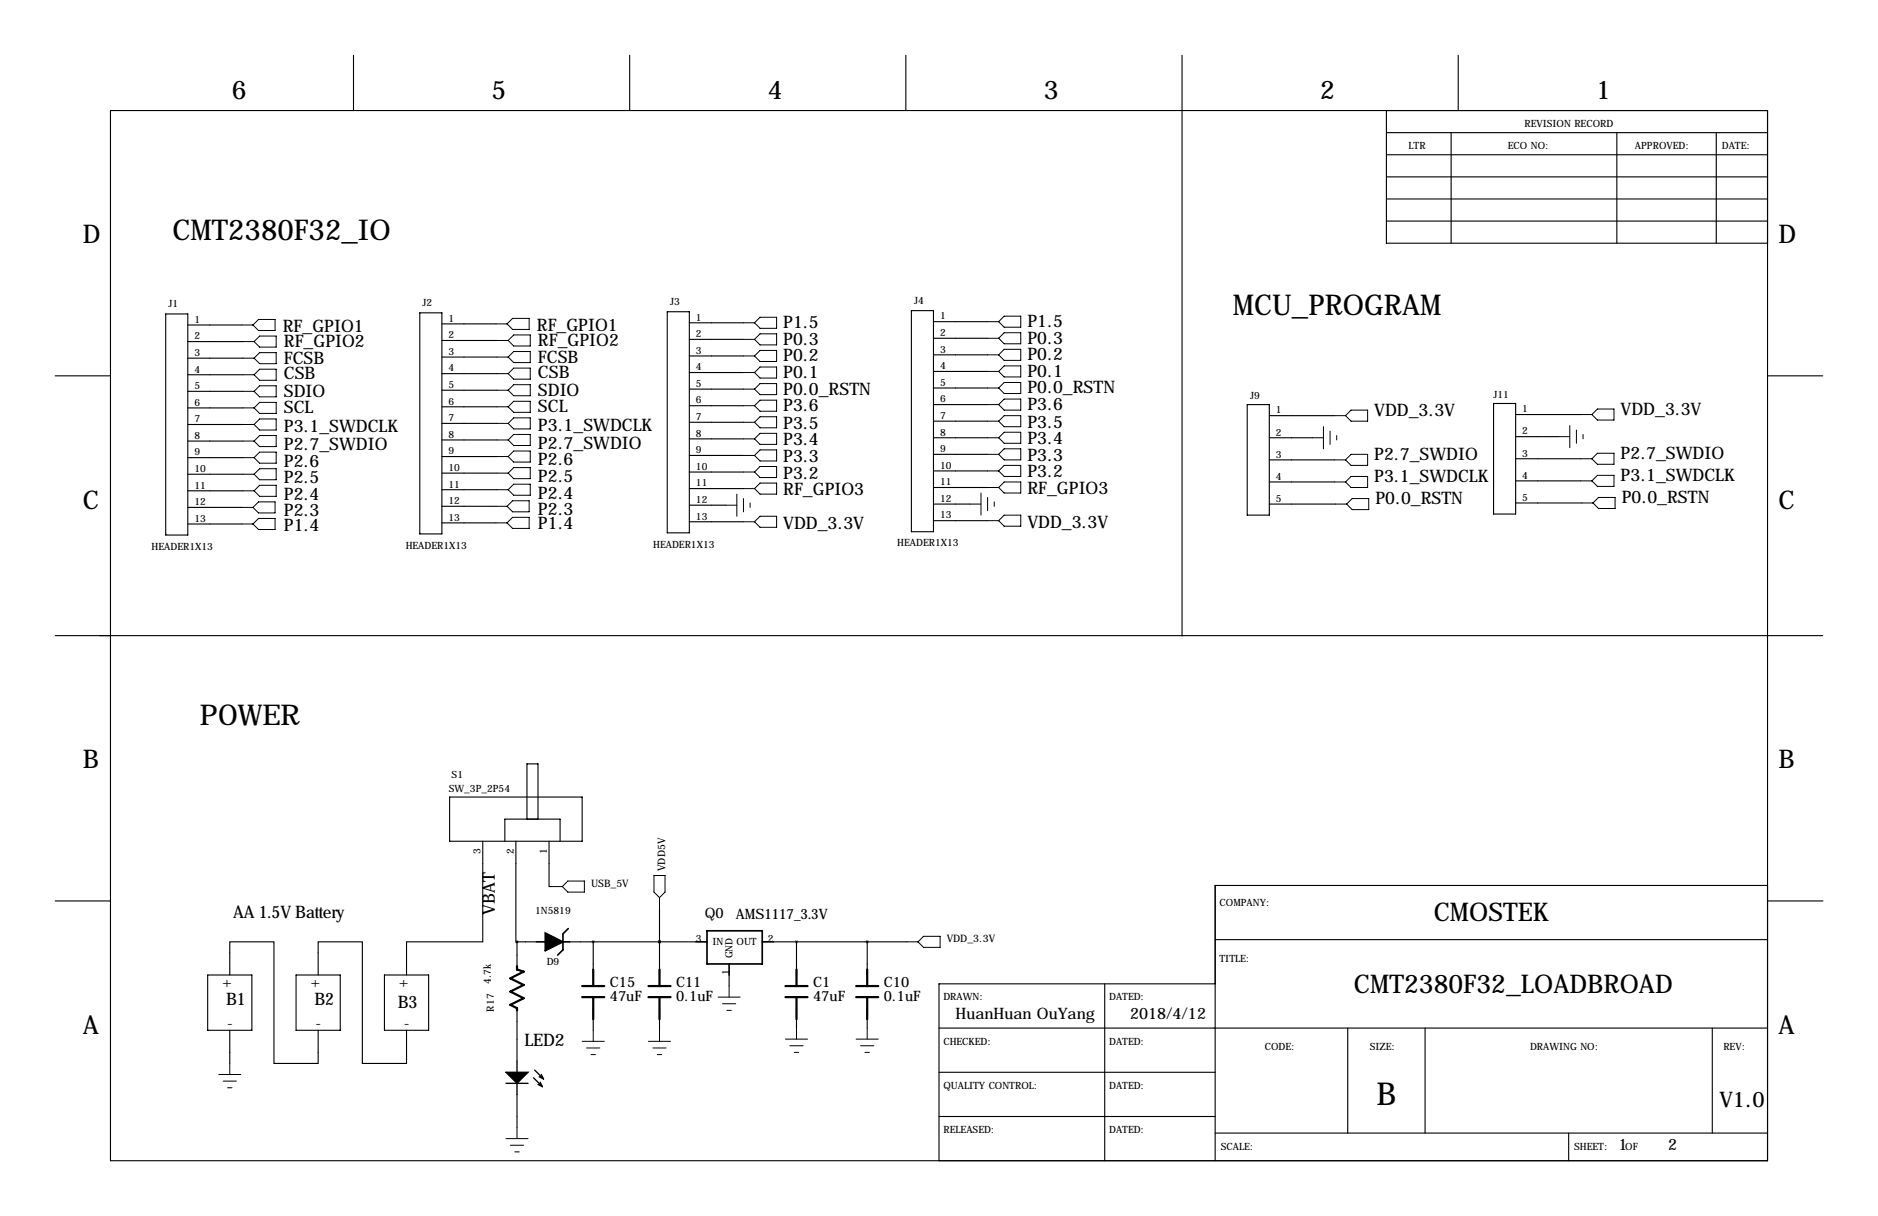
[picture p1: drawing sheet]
<svg xmlns="http://www.w3.org/2000/svg" width="432mm" height="279mm" viewBox="0 0 432 279" stroke-linecap="round" stroke-linejoin="round" font-family="sans-serif">
<g fill="none" stroke="#000" stroke-width=".25">
<path d="M81.3 12.7v12.7M144.8 12.7v12.7M208.3 12.7v12.7M271.8 12.7v133.3M335.3 12.7v12.7M25.4 25.4h381v241.3h-381zM318.8 30.5h87.6M318.8 35.6h87.6M318.8 25.4v30.5h87.6M333.7 30.5v25.4M371.8 30.5v25.4M394.6 30.5v25.4"/>
<path d="M318.8 45.7h87.6M318.8 50.8h87.6M318.8 40.6h87.6M38.1 72.1h5.1v50.8h-5.1zM43.2 74.7h12.4M43.2 78.5h12.7M96.5 71.9h5.1v50.8h-5.1zM101.6 74.4h12.4M101.6 78.2h12.7M153.4 71.6h5.1v50.8h-5.1zM158.5 74.2h12.4M158.5 78h12.4"/>
<path d="M209.5 71.4h5.1v50.8h-5.1zM214.6 73.9h12.5M214.6 77.7h12.5M12.7 86.4h12.7M43.2 82.3h12.7M43.2 86.1h12.7M43.2 89.9h12.7M43.2 93.7h12.7M43.2 97.5h12.7M101.6 82h12.7M101.6 85.9h12.7M101.6 89.7h12.7"/>
<path d="M101.6 93.5h12.7M101.6 97.3h12.7M158.5 81.8h12.4M158.5 85.6h12.4M158.5 89.4h12.4M158.5 93.2h12.4M158.5 97h12.4M214.6 81.5h12.5M214.6 85.3h12.5M214.6 89.2h12.5M214.6 93h12.5M214.6 96.8h12.5"/>
<path d="M286.8 93h5v25.4h-5zM291.8 95.5h15M343.4 92.7h5.1v25.4h-5.1zM348.5 95.2h15M406.4 86.4h12.7M43.2 101.3h12.7M43.2 105.2h12.7M43.2 109h12.7M43.2 112.8h12.7M43.2 116.6h12.4M101.6 101.1h12.7M101.6 104.9h12.7"/>
<path d="M101.6 108.7h12.7M101.6 112.5h12.7M101.6 116.3h12.4M158.5 100.8h12.4M158.5 104.6h12.4M158.5 108.5h12.4M158.5 112.3h12.4M158.5 116.1h8.4M158.5 119.9h12.4M214.6 100.6h12.5M214.6 104.4h12.5M214.6 108.2h12.5"/>
<path d="M214.6 112h12.5M214.6 115.8h8.4M214.6 119.6h12.5M291.8 100.6h10M291.8 115.8h15.3M291.8 105.7h15M291.8 110.7h15M348.5 100.3h9.9M348.5 105.4h15M348.5 110.5h15M348.5 115.6h15.2M43.2 120.4h12.4"/>
<path d="M101.6 120.1h12.4M12.7 146h406.4M103.4 183.1h30.5v10.2h-30.5zM111 193.3v23.1h-17.5v7.6M116.1 193.3v-5.1h12.7v5.1M118.6 193.3v23.1h.3M121.2 188.2v-12.7h2.5v12.7M126.2 193.3v10.4h.5M12.7 207h12.7M118.9 216.4v5.6M118.9 216.4h4.4M131 216.4h29"/>
<path d="M136.4 216.4v7.6M151.6 216.4h.1M151.6 208.8v15.2M177.8 216.4h30.7M183.1 216.4v7.6M199.4 216.4v7.6M279.4 215.9h127M406.4 203.5h-127v63.2M406.5 207h12.7M47.8 224h10.1v12.7h-10.1zM52.8 224v-7.6h10.2v27.9h10.2v-7.6M52.8 236.7v7.6"/>
<path d="M68.1 224h10.1v12.7h-10.1zM73.2 224v-7.6h10.1v27.9h10.2v-7.6M88.4 224h10.2v12.7h-10.2zM118.9 232.2v11.6M136.4 231.6v5.1M151.6 231.6v5.1M167.6 224v2.6M183.1 231.6v4.6M199.4 231.6v4.6M215.9 236.2h190.5M254 226.1v40.6M279.4 226.1h-63.5v40.6"/>
<path d="M309.9 236.2v24.1M327.7 236.2v24.1M393.7 236.2v24.1M118.9 251.5v7.6M215.9 246.4h63.5M215.9 256.5h63.5M279.4 260.3h127M360.7 260.3v6.4"/>
</g>
<path d="M123.3 216.4h2.1M129.4 216.4h1.6M130.7 213.4l-1.3 1.2v3.6l-1.2 1.3M160 216.4h2.6M162.6 213.9h12.7v7.6h-12.7zM175.3 216.4h2.5M167.6 221.5v2.5" fill="none" stroke="#000" stroke-width=".38"/>
<g fill="none" stroke="#000" stroke-width=".51">
<path d="M118.9 222v.8l1.5 .5-3.1 1.5 3.1 1.5-3.1 1.5 3.1 1.6-3.1 1.5 1.6 .7v.6M133.9 226.6h5M133.9 229.1h5M136.4 222.8v3.8M136.4 229.1v5.1M149.1 226.6h5.1M149.1 229.1h5.1M151.6 222.8v3.8M151.6 229.1v5.1M180.6 226.6h5.1M180.6 229.1h5.1M183.1 222.8v3.8"/>
<path d="M183.1 229.1v5.1M196.8 226.6h5.1M196.8 229.1h5.1M199.4 222.8v3.8M199.4 229.1v5.1"/>
</g>
<path d="M116.3 248.9h5.1M118.9 243.8v7.7M122.7 247.6l2 2.1M122.9 245.9l2.1 2M123.7 249.2l1 .5M124 247.4l1 .5M124.2 248.7l.5 1M124.5 246.9l.5 1" fill="none" stroke="#000" stroke-width=".3"/>
<path d="M116.3 246.4h5.1l-2.5 2.5z" fill="#000" stroke="#000" stroke-width=".3"/>
<path d="M125.4 214.4l4 2-4 2z" fill="#000" stroke="#000" stroke-width=".38"/>
<g fill="none" stroke="#000" stroke-width=".23">
<path d="M55.6 74.7h2.6M55.9 78.5h2.5M58.2 74.7l1.2-1.3h3.8v2.5h-3.8zM58.4 78.5l1.3-1.3h3.8v2.6h-3.8zM114 74.4h2.6M114.3 78.2h2.5M117.9 73.2h3.8v2.5h-3.8l-1.3-1.3zM118.1 77h3.8v2.5h-3.8l-1.3-1.3zM170.9 78h2.6M170.9 74.2h2.6M173.5 74.2l1.3-1.3h3.8v2.5h-3.8zM173.5 78l1.3-1.3h3.8v2.5h-3.8z"/>
<path d="M227.1 77.7h2.5M227.1 73.9h2.5M230.9 72.6h3.8v2.6h-3.8l-1.3-1.3zM230.9 76.5h3.8v2.5h-3.8l-1.3-1.3zM55.9 89.9h2.5M55.9 93.7h2.5M55.9 82.3h2.5M55.9 86.1h2.5M55.9 97.5h2.5M58.4 89.9l1.3-1.3h3.8v2.6h-3.8zM58.4 93.7l1.3-1.2h3.8v2.5h-3.8zM58.4 97.5l1.3-1.2h3.8v2.5h-3.8z"/>
<path d="M59.7 81h3.8v2.6h-3.8l-1.3-1.3zM59.7 84.8h3.8v2.6h-3.8l-1.3-1.3zM114.3 89.7h2.5M114.3 93.5h2.5M114.3 82h2.5M114.3 85.9h2.5M114.3 97.3h2.5M116.8 82l1.3-1.2h3.8v2.5h-3.8zM116.8 85.9l1.3-1.3h3.8v2.5h-3.8zM116.8 89.7l1.3-1.3h3.8v2.5h-3.8zM118.1 92.2h3.8v2.5h-3.8l-1.3-1.2zM118.1 96h3.8v2.6h-3.8l-1.3-1.3z"/>
<path d="M118.1 99.8h3.8v2.6h-3.8l-1.3-1.3zM170.9 97h2.6M170.9 93.2h2.6M170.9 89.4h2.6M170.9 85.6h2.6M170.9 81.8h2.6M173.5 89.4l1.3-1.3h3.8v2.6h-3.8zM173.5 93.2l1.3-1.3h3.8v2.6h-3.8zM173.5 97l1.3-1.2h3.8v2.5h-3.8zM174.8 80.5h3.8v2.6h-3.8l-1.3-1.3zM174.8 84.3h3.8v2.6h-3.8l-1.3-1.3zM174.8 99.6h3.8v2.5h-3.8l-1.3-1.3z"/>
<path d="M227.1 96.8h2.5M227.1 93h2.5M227.1 89.2h2.5M227.1 85.3h2.5M227.1 81.5h2.5M229.6 81.5l1.3-1.2h3.8v2.5h-3.8zM229.6 85.3l1.3-1.2h3.8v2.5h-3.8zM229.6 89.2l1.3-1.3h3.8v2.5h-3.8zM230.9 91.7h3.8v2.5h-3.8l-1.3-1.2zM230.9 95.5h3.8v2.5h-3.8l-1.3-1.2zM230.9 99.3h3.8v2.6h-3.8l-1.3-1.3zM304.3 98v5.1"/>
<path d="M305.8 99.1v3M306.8 95.5h2.6M310.6 94.2h3.9v2.6h-3.9l-1.2-1.3zM360.9 97.8v5.1M362.5 98.8v3.1M363.5 95.2h2.5M364 99.8v1M367.3 94h3.8v2.5h-3.8l-1.3-1.3zM55.6 116.6h2.6M55.9 101.3h2.5M55.9 105.2h2.5M55.9 109h2.5"/>
<path d="M55.9 112.8h2.5M58.4 105.2l1.3-1.3h3.8v2.5h-3.8zM59.4 119.1h3.8v2.6h-3.8l-1.2-1.3zM59.4 115.3h3.8v2.6h-3.8l-1.2-1.3zM59.7 100.1h3.8v2.5h-3.8l-1.3-1.3zM59.7 107.7h3.8v2.5h-3.8l-1.3-1.2zM59.7 111.5h3.8v2.5h-3.8l-1.3-1.2zM114 116.3h2.6M114.3 101.1h2.5M114.3 104.9h2.5M114.3 108.7h2.5M114.3 112.5h2.5"/>
<path d="M116.8 104.9l1.3-1.3h3.8v2.6h-3.8zM117.9 118.9h3.8v2.5h-3.8l-1.3-1.3zM117.9 115.1h3.8v2.5h-3.8l-1.3-1.3zM118.1 107.4h3.8v2.6h-3.8l-1.3-1.3zM118.1 111.3h3.8v2.5h-3.8l-1.3-1.3zM166.9 116.1h2.5M169.4 113.5v5.1M170.9 119.9h2.6M170.9 114.6v3M170.9 112.3h2.6M170.9 108.5h2.6M170.9 104.6h2.6"/>
<path d="M170.9 100.8h2.6M172.5 115.6v1M173.5 112.3l1.3-1.3h3.8v2.5h-3.8zM174.8 118.6h3.8v2.6h-3.8l-1.3-1.3zM174.8 103.4h3.8v2.5h-3.8l-1.3-1.3zM174.8 107.2h3.8v2.5h-3.8l-1.3-1.2zM223 115.8h2.6M225.6 113.3v5.1M227.1 119.6h2.5M227.1 114.3v3M227.1 112h2.5M227.1 108.2h2.5"/>
<path d="M227.1 104.4h2.5M227.1 100.6h2.5M228.6 115.3v1M229.6 112l1.3-1.3h3.8v2.6h-3.8zM230.9 118.4h3.8v2.5h-3.8l-1.3-1.3zM230.9 103.1h3.8v2.6h-3.8l-1.3-1.3zM230.9 106.9h3.8v2.6h-3.8l-1.3-1.3zM301.8 100.6h2.5M306.8 110.7h2.6M306.8 105.7h2.6M307.1 115.8h2.5M307.3 100.1v1"/>
<path d="M309.6 115.8l1.3-1.2h3.8v2.5h-3.8zM310.6 109.5h3.9v2.5h-3.9l-1.2-1.3zM310.6 104.4h3.9v2.5h-3.9l-1.2-1.2zM358.4 100.3h2.5M363.5 105.4h2.5M363.5 110.5h2.5M363.7 115.6h2.6M367.3 104.1h3.8v2.6h-3.8l-1.3-1.3zM367.3 109.2h3.8v2.6h-3.8l-1.3-1.3zM367.5 114.3h3.8v2.5h-3.8l-1.2-1.2zM55.6 120.4h2.6M114 120.1h2.6"/>
<path d="M126.7 203.7h2.6M130.6 202.4h3.8v2.6h-3.8l-1.3-1.3zM150.4 201.2h2.5v3.8l-1.3 1.2-1.2-1.2zM151.6 206.2v2.6M208.5 216.4h2.6M212.3 215.1h3.9v2.6h-3.9l-1.2-1.3zM133.9 239.3h5M136.4 236.7v2.6M149.1 239.3h5.1M151.6 236.7v2.6M165.1 229.1h5.1M166.1 230.6h3.1"/>
<path d="M167.1 232.2h1M167.6 226.6v2.5M180.6 238.8h5.1M183.1 236.2v2.6M196.8 238.8h5.1M199.4 236.2v2.6M50.3 246.9h5.1M51.3 248.4h3.1M52.3 249.9h1M52.8 244.3v2.6M118.9 259.1v2.5M134.9 240.8h3"/>
<path d="M135.9 242.3h1M150.1 240.8h3.1M151.1 242.3h1M181.6 240.3h3.1M182.6 241.8h1M197.9 240.3h3M198.9 241.8h1M116.3 261.6h5.1M117.3 263.1h3.1M118.4 264.7h1"/>
</g>
<path d="M118.8 216.4a.05 .05 0 0 0 .1 0 .05 .05 0 0 0-.1 0zM183.1 216.4a.05 .05 0 0 0 .1 0 .05 .05 0 0 0-.1 0zM151.6 216.4a.05 .05 0 0 0 .1 0 .05 .05 0 0 0-.1 0zM151.6 216.4a.05 .05 0 0 0 .1 0 .05 .05 0 0 0-.1 0z" fill="#000" stroke="#000" stroke-width=".63"/>
<text font-size="7.3" x="316.5" y="254">B</text>
<g font-size="6.6">
<text x="39.6" y="55.1">CMT2380F32_IO</text>
<text x="283.5" y="72.4">MCU_PROGRAM</text>
<text x="46" y="166.6">POWER</text>
</g>
<g font-size="5.9">
<text x="53.3" y="22.9">6</text>
<text x="113" y="22.9">5</text>
<text x="176.5" y="22.9">4</text>
<text x="240" y="22.9">3</text>
<text x="303.5" y="22.9">2</text>
<text x="367" y="22.9">1</text>
<text x="19" y="55.9">D</text>
<text x="408.9" y="55.9">D</text>
<text x="19" y="116.8">C</text>
<text x="408.9" y="116.8">C</text>
<text x="19" y="176.5">B</text>
<text x="408.9" y="176.5">B</text>
<text x="329.7" y="211.6">CMOSTEK</text>
<text x="311.3" y="228.1">CMT2380F32_LOADBROAD</text>
<text x="19" y="237.5">A</text>
<text x="408.9" y="237.5">A</text>
</g>
<text font-size="4.9" x="395.3" y="254.5">V1.0</text>
<g font-size="4">
<text x="65" y="76.2">RF_GPIO1</text>
<text x="123.4" y="75.9">RF_GPIO1</text>
<text x="180.1" y="75.4">P1.5</text>
<text x="236.2" y="75.2">P1.5</text>
<text x="65.3" y="79.8">RF_GPIO2</text>
<text x="65.3" y="83.5">FCSB</text>
<text x="123.7" y="79.5">RF_GPIO2</text>
<text x="123.7" y="83.3">FCSB</text>
<text x="180.1" y="83">P0.2</text>
<text x="180.1" y="79.2">P0.3</text>
<text x="236.2" y="82.8">P0.2</text>
<text x="236.2" y="79">P0.3</text>
<text x="65.3" y="87.1">CSB</text>
<text x="123.7" y="86.8">CSB</text>
<text x="180.1" y="86.8">P0.1</text>
<text x="236.2" y="86.6">P0.1</text>
<text x="65.3" y="91.2">SDIO</text>
<text x="65.3" y="95">SCL</text>
<text x="123.7" y="90.9">SDIO</text>
<text x="123.7" y="94.7">SCL</text>
<text x="180.1" y="94.5">P3.6</text>
<text x="180.1" y="90.7">P0.0_RSTN</text>
<text x="236.2" y="94.2">P3.6</text>
<text x="236.2" y="90.4">P0.0_RSTN</text>
<text x="316" y="95.5">VDD_3.3V</text>
<text x="372.6" y="95.2">VDD_3.3V</text>
<text x="65.3" y="99.3">P3.1_SWDCLK</text>
<text x="123.7" y="99.1">P3.1_SWDCLK</text>
<text x="180.1" y="98.5">P3.5</text>
<text x="236.2" y="98.3">P3.5</text>
<text x="65.3" y="103.4">P2.7_SWDIO</text>
<text x="65.3" y="107.2">P2.6</text>
<text x="123.7" y="103.1">P2.7_SWDIO</text>
<text x="123.7" y="106.9">P2.6</text>
<text x="180.1" y="106.2">P3.3</text>
<text x="180.1" y="102.3">P3.4</text>
<text x="236.2" y="105.9">P3.3</text>
<text x="236.2" y="102.1">P3.4</text>
<text x="316" y="105.7">P2.7_SWDIO</text>
<text x="372.6" y="105.4">P2.7_SWDIO</text>
<text x="65.3" y="111">P2.5</text>
<text x="123.7" y="110.7">P2.5</text>
<text x="180.1" y="113.8">RF_GPIO3</text>
<text x="180.1" y="110">P3.2</text>
<text x="236.2" y="113.5">RF_GPIO3</text>
<text x="236.2" y="109.7">P3.2</text>
<text x="316" y="110.7">P3.1_SWDCLK</text>
<text x="372.6" y="110.5">P3.1_SWDCLK</text>
<text x="65.3" y="114.8">P2.4</text>
<text x="65.3" y="118.6">P2.3</text>
<text x="123.7" y="114.6">P2.4</text>
<text x="123.7" y="118.4">P2.3</text>
<text x="316.2" y="115.8">P0.0_RSTN</text>
<text x="372.9" y="115.6">P0.0_RSTN</text>
<text x="65.3" y="121.9">P1.4</text>
<text x="123.7" y="121.6">P1.4</text>
<text x="180.1" y="121.6">VDD_3.3V</text>
<text x="236.2" y="121.4">VDD_3.3V</text>
<text x="53.6" y="210.8">AA 1.5V Battery</text>
<text x="113.8" y="210.2" transform="rotate(-90 113.8 210.2)">VBAT</text>
<text x="52" y="230.9">B1</text>
<text x="72.3" y="230.9">B2</text>
<text x="91.4" y="231.6">B3</text>
<text x="120.6" y="240.3">LED2</text>
</g>
<g font-size="3.6">
<text x="219.7" y="234.2">HuanHuan OuYang</text>
<text x="259.8" y="234.2">2018/4/12</text>
<text x="372.1" y="264.2">1</text>
<text x="383.5" y="264.2">2</text>
</g>
<g font-size="3.3">
<text x="162.1" y="210.8">Q0</text>
<text x="169.2" y="211.1">AMS1117_3.3V</text>
<text x="51.1" y="226.7">+</text>
<text x="71.4" y="226.7">+</text>
<text x="91.7" y="226.7">+</text>
<text x="140.2" y="226.8">C15</text>
<text x="155.4" y="226.8">C11</text>
<text x="186.9" y="226.8">C1</text>
<text x="203.2" y="226.8">C10</text>
<text x="140.2" y="229.9">47uF</text>
<text x="155.4" y="229.9">0.1uF</text>
<text x="186.9" y="229.9">47uF</text>
<text x="203.2" y="229.9">0.1uF</text>
<text x="52.2" y="236.2">-</text>
<text x="72.5" y="236.2">-</text>
<text x="92.9" y="236.2">-</text>
</g>
<g font-size="2.4">
<text x="135.9" y="203.7">USB_5V</text>
<text x="152.9" y="200.2" transform="rotate(-90 152.9 200.2)">VDD5V</text>
<text x="217.7" y="216.4">VDD_3.3V</text>
</g>
<g font-size="2.3">
<text x="350.5" y="29.2">REVISION RECORD</text>
<text x="323.8" y="34.3">LTR</text>
<text x="346.7" y="34.3">ECO NO:</text>
<text x="375.9" y="34.3">APPROVED:</text>
<text x="395.9" y="34.3">DATE:</text>
<text x="38.8" y="70.6">J1</text>
<text x="97.2" y="70.4">J2</text>
<text x="154.1" y="70.1">J3</text>
<text x="210.2" y="69.8">J4</text>
<text x="44.7" y="74.2">1</text>
<text x="44.7" y="78">2</text>
<text x="103.1" y="73.9">1</text>
<text x="103.1" y="77.7">2</text>
<text x="160" y="73.7">1</text>
<text x="160" y="77.5">2</text>
<text x="216.2" y="73.4">1</text>
<text x="216.2" y="77.2">2</text>
<text x="44.7" y="81.8">3</text>
<text x="103.1" y="81.5">3</text>
<text x="160" y="81.3">3</text>
<text x="216.2" y="81">3</text>
<text x="44.7" y="85.6">4</text>
<text x="44.7" y="89.4">5</text>
<text x="103.1" y="85.3">4</text>
<text x="103.1" y="89.2">5</text>
<text x="160" y="85.1">4</text>
<text x="160" y="88.9">5</text>
<text x="216.2" y="84.8">4</text>
<text x="216.2" y="88.6">5</text>
<text x="44.7" y="93.2">6</text>
<text x="103.1" y="93">6</text>
<text x="160" y="92.7">6</text>
<text x="216.2" y="92.5">6</text>
<text x="287.4" y="91.7">J9</text>
<text x="293.4" y="95">1</text>
<text x="343.4" y="91.4">J11</text>
<text x="350" y="94.7">1</text>
<text x="44.7" y="97">7</text>
<text x="44.7" y="100.8">8</text>
<text x="103.1" y="96.8">7</text>
<text x="103.1" y="100.6">8</text>
<text x="160" y="96.5">7</text>
<text x="160" y="100.3">8</text>
<text x="216.2" y="96.3">7</text>
<text x="216.2" y="100.1">8</text>
<text x="293.4" y="100.1">2</text>
<text x="350" y="99.8">2</text>
<text x="44.7" y="104.6">9</text>
<text x="103.1" y="104.4">9</text>
<text x="160" y="104.1">9</text>
<text x="160" y="107.9">10</text>
<text x="216.2" y="103.9">9</text>
<text x="216.2" y="107.7">10</text>
<text x="293.4" y="105.2">3</text>
<text x="350" y="104.9">3</text>
<text x="44.7" y="108.5">10</text>
<text x="44.7" y="112.3">11</text>
<text x="103.1" y="108.2">10</text>
<text x="103.1" y="112">11</text>
<text x="160" y="111.8">11</text>
<text x="216.2" y="111.5">11</text>
<text x="293.4" y="110.2">4</text>
<text x="350" y="110">4</text>
<text x="44.7" y="116.1">12</text>
<text x="44.7" y="119.9">13</text>
<text x="103.1" y="115.8">12</text>
<text x="103.1" y="119.6">13</text>
<text x="160" y="115.6">12</text>
<text x="160" y="119.4">13</text>
<text x="216.2" y="115.3">12</text>
<text x="216.2" y="119.1">13</text>
<text x="293.4" y="115.3">5</text>
<text x="350" y="115.1">5</text>
<text x="150.2" y="125.8">HEADER1X13</text>
<text x="206.3" y="125.6">HEADER1X13</text>
<text x="34.9" y="126.3">HEADER1X13</text>
<text x="93.3" y="126.1">HEADER1X13</text>
<text x="103.8" y="178.8">S1</text>
<text x="103.2" y="182">SW_3P_2P54</text>
<text x="110.5" y="196.1" transform="rotate(-90 110.5 196.1)">3</text>
<text x="118.1" y="196.1" transform="rotate(-90 118.1 196.1)">2</text>
<text x="125.7" y="196.1" transform="rotate(-90 125.7 196.1)">1</text>
<text x="280.4" y="208.3">COMPANY:</text>
<text x="123.1" y="210.1">1N5819</text>
<text x="125.7" y="221.8">D9</text>
<text x="160" y="216.4">3</text>
<text x="163.8" y="217.2">IN</text>
<text x="168.4" y="220.2" transform="rotate(-90 168.4 220.2)">GND</text>
<text x="169.4" y="217.2">OUT</text>
<text x="176.5" y="216.4">2</text>
<text x="280.4" y="221">TITLE:</text>
<text x="112.9" y="226.1" transform="rotate(-90 112.9 226.1)">4.7k</text>
<text x="167.6" y="224.1" transform="rotate(-90 167.6 224.1)">1</text>
<text x="113.5" y="232.4" transform="rotate(-90 113.5 232.4)">R17</text>
<text x="216.9" y="229.9">DRAWN:</text>
<text x="255" y="229.9">DATED:</text>
<text x="216.9" y="240">CHECKED:</text>
<text x="255" y="240">DATED:</text>
<text x="290.8" y="241.3">CODE:</text>
<text x="315" y="241.3">SIZE:</text>
<text x="351.8" y="241.3">DRAWING NO:</text>
<text x="396.2" y="241.3">REV:</text>
<text x="216.9" y="250.2">QUALITY CONTROL:</text>
<text x="255" y="250.2">DATED:</text>
<text x="216.9" y="260.3">RELEASED:</text>
<text x="255" y="260.3">DATED:</text>
<text x="280.7" y="264.2">SCALE:</text>
<text x="361.9" y="264.2">SHEET:</text>
<text x="373.7" y="264.2">OF</text>
</g>
</svg>
